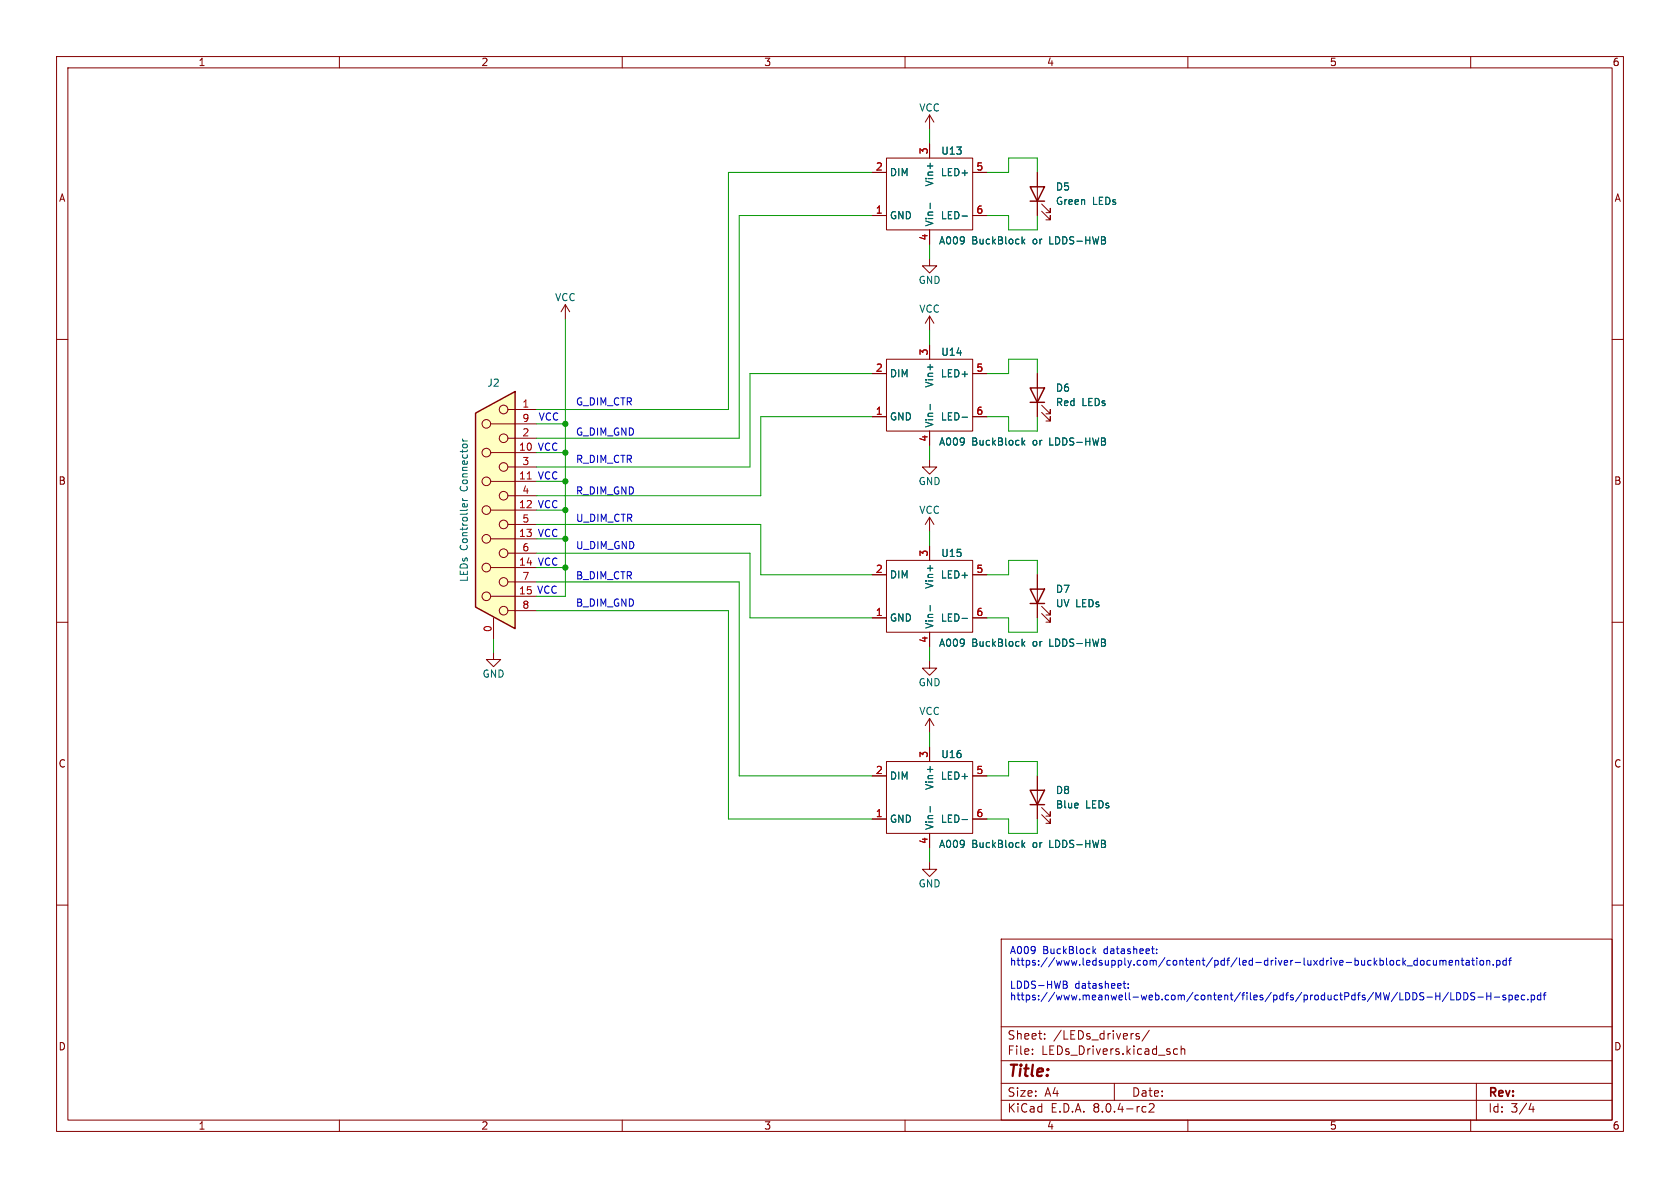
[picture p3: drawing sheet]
<svg xmlns="http://www.w3.org/2000/svg" width="297mm" height="210mm" viewBox="0 0 297 210" stroke-linecap="round" stroke-linejoin="round" font-family="sans-serif">
<g fill="none" stroke="#840000" stroke-width=".18">
<path d="M10 10h277v190h-277zM12 12h273v186h-273zM60 10v2M110 10v2M160 10v2M210 10v2M260 10v2M154.2 38.1h2.5M154.2 30.5h2.5M156.7 27.9h15.3v12.7h-15.3zM164.3 20.3v2.6M164.3 25.4v2.5"/>
<path d="M164.3 20.3l-.7 1.3M164.3 20.3l.8 1.3M172 38.1h2.5M172 30.5h2.5M183.4 30.5v7.6M184.1 37.3l1.6 1.6v-.8v.8h-.8M184.1 36.1l1.6 1.5v-.8v.8h-.8M10 60h2M99.9 53.8l.8 1.3M99.9 53.8v2.6M99.9 53.8l-.7 1.3M164.3 45.7v1.3h1.3l-1.3 1.3-1.2-1.3h1.2"/>
<path d="M164.3 40.6v2.6M164.3 55.9v2.5M164.3 55.9l-.7 1.3M164.3 55.9l.8 1.3M285 60h2M154.2 73.7h2.5M154.2 66h2.5M156.7 63.5h15.3v12.7h-15.3zM164.3 61v2.5M164.3 76.2v2.5M172 73.7h2.5M172 66h2.5"/>
<path d="M183.4 66v7.7M184.1 72.9l1.6 1.5v-.7v.7h-.8M184.1 71.6l1.6 1.6v-.8v.8h-.8M156.7 99.1h15.3v12.7h-15.3zM164.3 81.3v1.3h1.3l-1.3 1.2-1.2-1.2h1.2M164.3 91.4v2.6M164.3 96.5v2.6M164.3 91.4l-.7 1.3M164.3 91.4l.8 1.3M10 110h2M87.2 115.3v1.3h-1.2l1.2 1.3 1.3-1.3h-1.3M154.2 109.2h2.5"/>
<path d="M154.2 101.6h2.5M164.3 116.8v1.3h1.3l-1.3 1.3-1.2-1.3h1.2M164.3 111.8v2.5M172 109.2h2.5M172 101.6h2.5M183.4 101.6v7.6M184.1 108.5l1.6 1.5v-.8v.8h-.8M184.1 107.2l1.6 1.5v-.7v.7h-.8M285 110h2M154.2 137.2h2.5M156.7 134.6h15.3v12.7h-15.3zM164.3 127v2.5"/>
<path d="M164.3 132.1v2.5M164.3 127l-.7 1.3M164.3 127l.8 1.3M172 137.2h2.5M10 160h2M154.2 144.8h2.5M164.3 152.4v1.3h1.3l-1.3 1.2-1.2-1.2h1.2M164.3 147.3v2.6M172 144.8h2.5M285 160h2M177 166h108v32h-108zM60 198v2"/>
<path d="M110 198v2M160 198v2M177 194.5h108M177 191.5h108M177 187.5h108M177 181.5h108M182.5 186.3v.1M182.5 185.5v.1M184.7 183.6v.1M184.7 182.8v.1M197 191.5v3M201.4 182.8l-.4-.1-.2 .2 .1 .2 .5 .2v.3h-.6"/>
<path d="M202.2 195.6l.4 .1M202.6 196.5l-.4 .1M203.2 195.2l.5-.1 .3 .1v.3l-.9 1.1h.9M203.2 182.1l-1.3 2M208.2 185.5l-.5-.1-.2 .3v.4l.1 .2h.6M208.8 185.5l.2-.1 .4 .1 .1 .9M208.8 184.9v1.5M210 198v2M260 198v2M261 191.5v6.5M270.7 195l-.4 1.1h.9M271 195.6v1"/>
</g>
<path d="M182.1 33h2.6l-1.3 2.6zM182.1 35.6h2.6M182.1 68.6h2.6l-1.3 2.5zM182.1 71.1h2.6M182.1 104.1h2.6l-1.3 2.6zM182.1 106.7h2.6" fill="none" stroke="#840000" stroke-width=".25"/>
<g fill="none" stroke="#006464" stroke-width=".18">
<path d="M164.4 28.9v.9M164.4 35.9v1M170.1 38.2h.9M180.7 41.9v1.2M180.8 42.6l.4 .5M181.2 42.3l-.5 .5M164.4 64.4v1M164.4 71.5v.9M170.1 73.8h.9M180.7 77.4v1.3M180.8 78.2l.4 .5M181.2 77.8l-.5 .5"/>
<path d="M164.4 100v.9M164.4 107v1M170.1 109.3h.9M180.7 113v1.2M180.8 113.8l.4 .4M181.2 113.4l-.5 .5M164.4 135.5v1M164.4 142.6v1M170.1 144.9h.9M180.7 148.5v1.3M180.8 149.3l.4 .5M181.2 149l-.5 .4"/>
</g>
<path d="M84.1 73l7-3.8v41.9l-7-3.8z" fill="#ffffc2"/>
<g fill="none" stroke="#840000" stroke-width=".18">
<path d="M154.2 38.1h2.5M154.2 30.5h2.5M164.3 25.4v2.5M172 38.1h2.5M172 30.5h2.5M183.4 30.5v2.5M183.4 35.6v2.5M164.3 40.6v2.6M86.7 74.9h8.2M89.8 77.5h5.1M89.8 72.4h5.1M154.2 73.7h2.5"/>
<path d="M154.2 66h2.5M164.3 61v2.5M164.3 76.2v2.5M172 73.7h2.5M172 66h2.5M183.4 66v2.6M183.4 71.1v2.6M86.7 95.3h8.2M86.7 90.2h8.2M86.7 85.1h8.2M86.7 80h8.2M89.8 97.8h5.1"/>
<path d="M89.8 92.7h5.1M89.8 87.6h5.1M89.8 82.6h5.1M164.3 96.5v2.6M86.7 105.4h8.2M86.7 100.3h8.2M87.2 109.2v3.8M89.8 108h5.1M89.8 102.9h5.1M154.2 109.2h2.5M154.2 101.6h2.5M164.3 111.8v2.5"/>
<path d="M172 109.2h2.5M172 101.6h2.5M183.4 101.6v2.5M183.4 106.7v2.5M154.2 137.2h2.5M164.3 132.1v2.5M172 137.2h2.5M183.4 137.2v7.6M154.2 144.8h2.5M164.3 147.3v2.6M172 144.8h2.5M184.1 144l1.6 1.5v-.7v.7h-.8"/>
<path d="M184.1 142.7l1.6 1.6v-.8v.8h-.8"/>
<circle cx="86" cy="74.9" r=".76"/>
<circle cx="89" cy="72.4" r=".76"/>
<circle cx="89" cy="77.5" r=".76"/>
<circle cx="86" cy="85.1" r=".76"/>
<circle cx="86" cy="95.2" r=".76"/>
<circle cx="86" cy="80" r=".76"/>
<circle cx="86" cy="90.2" r=".76"/>
<circle cx="89" cy="92.7" r=".76"/>
<circle cx="89" cy="82.5" r=".76"/>
<circle cx="89" cy="97.8" r=".76"/>
<circle cx="89" cy="87.6" r=".76"/>
<circle cx="86" cy="100.3" r=".76"/>
<circle cx="86" cy="105.4" r=".76"/>
<circle cx="89" cy="102.9" r=".76"/>
<circle cx="89" cy="107.9" r=".76"/>
</g>
<path d="M84.1 73l7-3.8v41.9l-7-3.8zM182.1 139.7h2.6l-1.3 2.5zM182.1 142.2h2.6" fill="none" stroke="#840000" stroke-width=".25"/>
<path d="M93.2 84.7h.7" fill="none" stroke="#a90000" stroke-width=".18"/>
<g fill="none" stroke="#006464" stroke-width=".18">
<path d="M164.4 28.9v.9M164.4 35.9v1M170.1 38.2h.9M180.7 41.9v1.2M180.8 42.6l.4 .5M181.2 42.3l-.5 .5M81.8 77.6l.2 .4M164.4 64.4v1M164.4 71.5v.9M170.1 73.8h.9M180.7 77.4v1.3M180.8 78.2l.4 .5"/>
<path d="M181.2 77.8l-.5 .5M81.8 88.5h.8M81.8 88.1l.2 .4M81.8 89.1l.3-.1 .1 .6M164.4 100v.9M164.4 107v1M170.1 109.3h.9M180.7 113v1.2M180.8 113.8l.4 .4M181.2 113.4l-.5 .5M164.4 135.5v1M164.4 142.6v1"/>
<path d="M170.1 144.9h.9M180.7 148.5v1.3M180.8 149.3l.4 .5M181.2 149l-.5 .4"/>
</g>
<g fill="none" stroke="#0000c2" stroke-width=".18">
<path d="M188.4 173.4l.2 .3-.2 .3 .2 .2 .1 .3-.2 .2h-.5M193.2 167.3v1.3M193.4 168.1l.3 .5M193.7 167.7l-.5 .5M198.6 173.9h.4M198.7 173.4v1.1l.3 .2M199.5 174.6v.1M199.5 173.9v.1M203.6 167.7h.5M203.9 168.6h.2M204.5 168.5v.1M204.5 167.8v.1"/>
<path d="M248 169.3v1.3M248.1 170.1l.4 .5M248.5 169.8l-.5 .5M248.7 170.7h1M250.6 169.3v1.3M250.6 169.8h-.4l-.2 .2 .1 .6h.5M251.2 169.9l.1-.1 .4 .1 .1 .5-.1 .2h-.4l-.1-.1zM252.3 176.3h.9M252.9 169.8h-.4l-.2 .2 .1 .6h.5M253.4 169.8l.1 .8h.3l.1-.1M253.8 175.5v1.3M253.8 176.1h.8"/>
<path d="M253.9 169.8v.8M254.6 169.9l.3-.1 .2 .2M254.6 169.8v.8M254.6 175.5v1.3M255.1 170l.2-.2h.3v.8M255.1 170v.6M256.1 175.4l-1.1 1.7M256.2 170.2l.6-.1-.1-.3h-.3l-.2 .2v.6h.5M256.5 175.5v1.3h.6M257.3 169.9l.2-.1h.3l.1 .8M257.3 169.8v.8M257.5 175.5a.64 .64 0 0 1 .7 .6 .64 .64 0 0 1-.7 .7z"/>
<path d="M258.3 169.8h.5M258.5 169.3v1.1l.3 .2M258.8 175.5a.64 .64 0 0 1 .7 .6 .64 .64 0 0 1-.7 .7zM259.2 169.8h.5l.1 .8M259.8 170.1h-.5l-.2 .2 .2 .3h.5M260.2 169.8h.5M260.4 169.3v1.1l.3 .2M260.7 175.5h-.5l-.2 .2 .1 .3 .6 .3v.3l-.2 .2-.5-.1M261.1 169.3v.2M261.1 169.8v.8M261.3 176.3h.9M261.7 169.9l.2-.1 .3 .1 .1 .5-.1 .2h-.3l-.2-.1z"/>
<path d="M262.8 169.9l.2-.1h.3l.1 .8M262.8 169.8v.8M262.8 175.5v1.3M262.8 176.1h.8M263.6 175.5v1.3M264 170.5v.1M264.2 176.3h.9M264.6 169.8h.4l.2 .2-.1 .6h-.5M264.6 169.8v1.2M266.2 176l-.3-.1-.2 .2v.2l.5 .1v.3h-.5M266.3 169.8h-.4l-.2 .2 .1 .6h.5M266.3 169.3v1.3"/>
<path d="M266.7 169.8h.5M266.8 176l.3-.1 .3 .2-.1 .6h-.5M266.8 175.9v1.3M267.2 169.3l-.3 .2v1.1M267.9 176.3l.6-.1-.1-.2-.4-.1-.1 .2v.6h.5M269.6 176l-.4-.1-.3 .2 .2 .6h.5M270.1 176.6v.2M270.7 176l.4-.1 .2 .2-.1 .6h-.5M270.7 175.9v1.3M272.4 176l-.4-.1-.2 .2 .1 .6h.5M272.4 175.5v1.3M272.8 175.9h.5"/>
<path d="M273.3 175.5l-.3 .2v1.1"/>
</g>
<g fill="none" stroke="#009600" stroke-width=".18">
<path d="M154.2 30.5h-25.4v41.9h-33.9M154.2 38.1h-23.5v39.4h-35.8M164.3 22.9v2.5M174.5 30.5h3.8v-2.6h5.1v2.6M174.5 38.1h3.8v2.5h5.1v-2.5M99.9 56.4v49h-5M164.3 43.2v2.5M164.3 58.4v2.6M94.9 74.9h5M154.2 66h-21.6v16.6h-37.7M154.2 73.7h-19.7v13.9h-39.6M164.3 78.7v2.6"/>
<path d="M174.5 66h3.8v-2.5h5.1v2.5M174.5 73.7h3.8v2.5h5.1v-2.5M94.9 92.7h39.6v8.9h19.7M94.9 97.8h37.7v11.4h21.6M94.9 80h5M94.9 85.1h5M94.9 90.2h5M94.9 95.3h5M164.3 94v2.5M87.2 113v2.3M94.9 102.9h35.8v34.3h23.5M94.9 108h33.9v36.8h25.4"/>
<path d="M94.9 100.3h5M164.3 114.3v2.5M174.5 101.6h3.8v-2.5h5.1v2.5M174.5 109.2h3.8v2.6h5.1v-2.6M164.3 129.5v2.6M174.5 137.2h3.8v-2.6h5.1v2.6M164.3 149.9v2.5M174.5 144.8h3.8v2.5h5.1v-2.5"/>
</g>
<g fill="#009600" stroke="#009600" stroke-width=".18">
<circle cx="99.9" cy="80" r=".46"/>
<circle cx="99.9" cy="74.9" r=".46"/>
<circle cx="99.9" cy="85.1" r=".46"/>
<circle cx="99.9" cy="90.2" r=".46"/>
<circle cx="99.9" cy="95.3" r=".46"/>
<circle cx="99.9" cy="100.3" r=".46"/>
</g>
<text font-size="2.8" fill="#840000" x="178" y="190.9">Title:</text>
<g font-size="2.1" fill="#840000">
<text x="178" y="184">Sheet:</text>
<text x="186.2" y="184">/LEDs_drivers/</text>
<text x="178" y="186.7">File:</text>
<text x="184.1" y="186.7">LEDs_Drivers.kicad_sch</text>
<text x="178" y="196.9">KiCad</text>
<text x="178" y="194.1">Size:</text>
<text x="184.7" y="194.1">A4</text>
<text x="185.7" y="196.9">E.D.A.</text>
<text x="193.3" y="196.9">8.0.4-rc2</text>
<text x="200" y="194.1">Date:</text>
<text x="263" y="194.3">Rev:</text>
<text x="263" y="196.9">Id:</text>
<text x="267.1" y="196.9">3/4</text>
</g>
<g font-size="1.8" fill="#840000">
<text x="35" y="11.9">1</text>
<text x="85" y="11.9">2</text>
<text x="135" y="11.9">3</text>
<text x="185" y="11.9">4</text>
<text x="235" y="11.9">5</text>
<text x="285" y="11.9">6</text>
<text x="10.3" y="35.9">A</text>
<text x="285.3" y="35.9">A</text>
<text x="10.3" y="85.9">B</text>
<text x="285.3" y="85.9">B</text>
<text x="10.3" y="135.9">C</text>
<text x="285.3" y="135.9">C</text>
<text x="10.3" y="185.9">D</text>
<text x="285.3" y="185.9">D</text>
<text x="35" y="199.9">1</text>
<text x="85" y="199.9">2</text>
<text x="135" y="199.9">3</text>
<text x="185" y="199.9">4</text>
<text x="235" y="199.9">5</text>
<text x="285" y="199.9">6</text>
</g>
<g font-size="1.8" fill="#006464">
<text x="162.4" y="19.9">VCC</text>
<text x="166.3" y="27.5">U13</text>
<text x="157.2" y="31.3">DIM</text>
<text x="165.2" y="33.1" transform="rotate(-90 165.2 33.1)">Vin+</text>
<text x="166.2" y="31.3">LED+</text>
<text x="186.6" y="33.9">D5</text>
<text x="157.2" y="39">GND</text>
<text x="165.2" y="40.1" transform="rotate(-90 165.2 40.1)">Vin-</text>
<text x="166.2" y="39">LED-</text>
<text x="186.6" y="36.4">Green</text>
<text x="193.1" y="36.4">LEDs</text>
<text x="165.9" y="43.4">A009</text>
<text x="171.8" y="43.4">BuckBlock</text>
<text x="182.7" y="43.4">or</text>
<text x="185.8" y="43.4">LDDS-HWB</text>
<text x="98" y="53.4">VCC</text>
<text x="162.3" y="50.4">GND</text>
<text x="162.4" y="55.5">VCC</text>
<text x="166.3" y="63.1">U14</text>
<text x="86.1" y="68.6">J2</text>
<text x="157.2" y="66.9">DIM</text>
<text x="165.2" y="68.6" transform="rotate(-90 165.2 68.6)">Vin+</text>
<text x="166.2" y="66.9">LED+</text>
<text x="186.6" y="69.4">D6</text>
<text x="186.6" y="72">Red</text>
<text x="191.3" y="72">LEDs</text>
<text x="157.2" y="74.5">GND</text>
<text x="165.2" y="75.7" transform="rotate(-90 165.2 75.7)">Vin-</text>
<text x="166.2" y="74.5">LED-</text>
<text x="165.9" y="79">A009</text>
<text x="171.8" y="79">BuckBlock</text>
<text x="182.7" y="79">or</text>
<text x="185.8" y="79">LDDS-HWB</text>
<text x="82.9" y="86.7" transform="rotate(-90 82.9 86.7)">Connector</text>
<text x="162.3" y="86">GND</text>
<text x="162.4" y="91">VCC</text>
<text x="82.9" y="97.3" transform="rotate(-90 82.9 97.3)">Controller</text>
<text x="166.3" y="98.7">U15</text>
<text x="82.9" y="103" transform="rotate(-90 82.9 103)">LEDs</text>
<text x="157.2" y="102.5">DIM</text>
<text x="165.2" y="104.2" transform="rotate(-90 165.2 104.2)">Vin+</text>
<text x="166.2" y="102.5">LED+</text>
<text x="186.6" y="105">D7</text>
<text x="186.6" y="107.5">UV LEDs</text>
<text x="157.2" y="110.1">GND</text>
<text x="165.2" y="111.3" transform="rotate(-90 165.2 111.3)">Vin-</text>
<text x="166.2" y="110.1">LED-</text>
<text x="85.2" y="120">GND</text>
<text x="165.9" y="114.5">A009</text>
<text x="171.8" y="114.5">BuckBlock</text>
<text x="182.7" y="114.5">or</text>
<text x="185.8" y="114.5">LDDS-HWB</text>
<text x="162.3" y="121.5">GND</text>
<text x="162.4" y="126.6">VCC</text>
<text x="166.3" y="134.2">U16</text>
<text x="157.2" y="138">DIM</text>
<text x="165.2" y="139.7" transform="rotate(-90 165.2 139.7)">Vin+</text>
<text x="166.2" y="138">LED+</text>
<text x="186.6" y="140.6">D8</text>
<text x="186.6" y="143.1">Blue</text>
<text x="191.9" y="143.1">LEDs</text>
<text x="157.2" y="145.6">GND</text>
<text x="165.2" y="146.8" transform="rotate(-90 165.2 146.8)">Vin-</text>
<text x="166.2" y="145.6">LED-</text>
<text x="165.9" y="150.1">A009</text>
<text x="171.8" y="150.1">BuckBlock</text>
<text x="182.7" y="150.1">or</text>
<text x="185.8" y="150.1">LDDS-HWB</text>
<text x="162.3" y="157.1">GND</text>
</g>
<g font-size="1.8" fill="#a90000">
<text x="164.1" y="27.4" transform="rotate(-90 164.1 27.4)">3</text>
<text x="154.7" y="30.2">2</text>
<text x="172.5" y="30.2">5</text>
<text x="154.7" y="37.8">1</text>
<text x="172.5" y="37.8">6</text>
<text x="164.1" y="42.6" transform="rotate(-90 164.1 42.6)">4</text>
<text x="154.7" y="65.8">2</text>
<text x="164.1" y="62.9" transform="rotate(-90 164.1 62.9)">3</text>
<text x="172.5" y="65.8">5</text>
<text x="92.3" y="72.1">1</text>
<text x="92.3" y="77.2">2</text>
<text x="92.3" y="74.7">9</text>
<text x="154.7" y="73.4">1</text>
<text x="172.5" y="73.4">6</text>
<text x="91.7" y="79.8">10</text>
<text x="92.3" y="82.3">3</text>
<text x="164.1" y="78.2" transform="rotate(-90 164.1 78.2)">4</text>
<text x="91.7" y="84.8">11</text>
<text x="91.7" y="89.9">12</text>
<text x="92.3" y="87.4">4</text>
<text x="91.7" y="95">13</text>
<text x="92.3" y="92.5">5</text>
<text x="91.7" y="100.1">14</text>
<text x="92.3" y="97.5">6</text>
<text x="154.7" y="101.3">2</text>
<text x="164.1" y="98.5" transform="rotate(-90 164.1 98.5)">3</text>
<text x="172.5" y="101.3">5</text>
<text x="92.3" y="102.6">7</text>
<text x="92.3" y="107.7">8</text>
<text x="87" y="111.8" transform="rotate(-90 87 111.8)">0</text>
<text x="154.7" y="109">1</text>
<text x="164.1" y="113.7" transform="rotate(-90 164.1 113.7)">4</text>
<text x="172.5" y="109">6</text>
<text x="154.7" y="136.9">2</text>
<text x="164.1" y="134.1" transform="rotate(-90 164.1 134.1)">3</text>
<text x="172.5" y="136.9">5</text>
<text x="154.7" y="144.5">1</text>
<text x="164.1" y="149.3" transform="rotate(-90 164.1 149.3)">4</text>
<text x="172.5" y="144.5">6</text>
</g>
<g font-size="1.8" fill="#0000c2">
<text x="101.7" y="71.8">G_DIM_CTR</text>
<text x="95.1" y="74.4">VCC</text>
<text x="101.7" y="77.1">G_DIM_GND</text>
<text x="95" y="79.8">VCC</text>
<text x="101.7" y="81.9">R_DIM_CTR</text>
<text x="95" y="89.9">VCC</text>
<text x="95" y="84.8">VCC</text>
<text x="101.7" y="87.5">R_DIM_GND</text>
<text x="95" y="95">VCC</text>
<text x="101.7" y="92.3">U_DIM_CTR</text>
<text x="95" y="100.1">VCC</text>
<text x="101.7" y="97.2">U_DIM_GND</text>
<text x="91.7" y="105.2">15 VCC</text>
<text x="101.7" y="102.5">B_DIM_CTR</text>
<text x="101.7" y="107.3">B_DIM_GND</text>
<text x="178.4" y="168.7">A009</text>
<text x="178.4" y="170.8">https://www.ledsupply.com/content/pdf/led-driver-luxdrive-buckblock_documentation.pdf</text>
<text x="184.3" y="168.7">BuckBlock</text>
<text x="195.2" y="168.7">datasheet:</text>
<text x="178.4" y="174.9">LDDS-HWB</text>
<text x="178.4" y="176.9">https://www.meanwell-web.com/content/files/pdfs/productPdfs/MW/LDDS-H/LDDS-H-spec.pdf</text>
<text x="190" y="174.9">datasheet:</text>
</g>
</svg>
